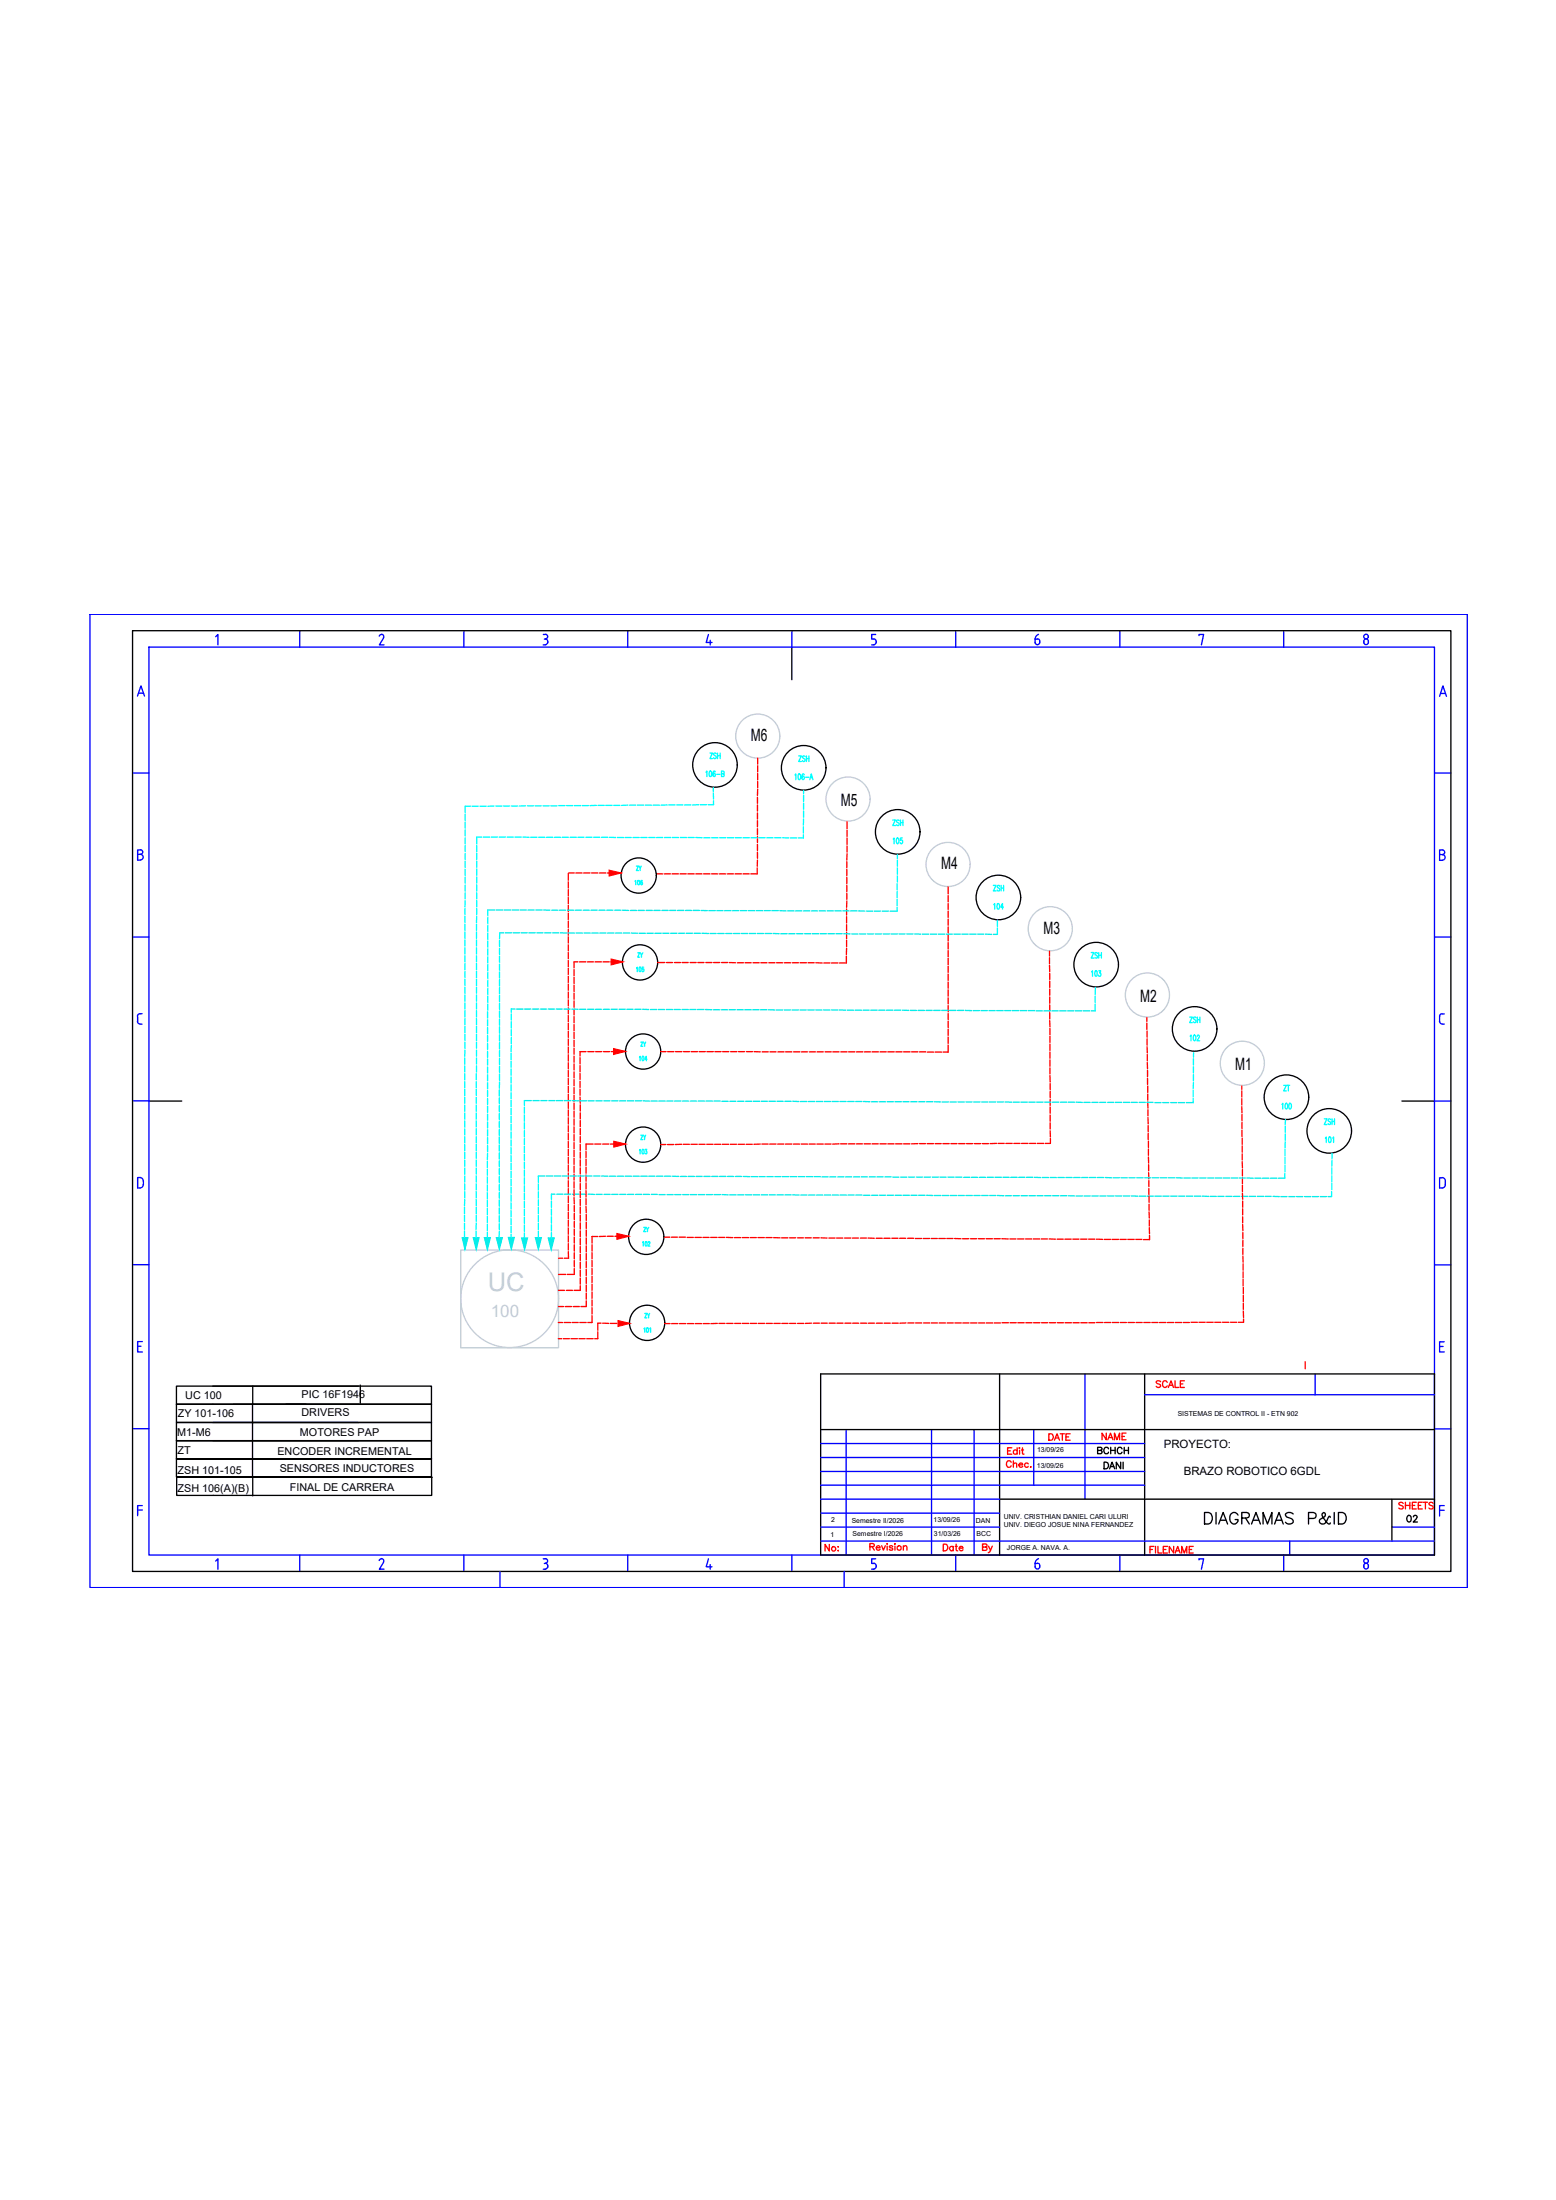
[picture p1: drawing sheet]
<svg xmlns="http://www.w3.org/2000/svg" width="297mm" height="420mm" viewBox="0 0 297 420" stroke-linecap="round" stroke-linejoin="round" font-family="sans-serif">
<!-- layer: 07 -->
<path d="M25.3 120.5h251.7v179.6h-251.7zM151.2 123.6v6.2M28.4 210.3h6.3M267.6 210.3h6.2M156.7 262.4h117.1v34.6h-117.1zM156.7 273h117.1M190.8 262.4v34.6M218.5 262.4v34.6M190.8 286.3h83M265.7 286.3v8" fill="none" stroke="#000" stroke-width=".25"/>
<!-- layer: 035 -->
<g fill="none" stroke="#00f" stroke-width=".25">
<path d="M17.2 117.3h262.9v185.9h-262.9zM26.2 132.9l.7-1.9 .7 1.9M26.4 132.4h1M28.4 123.6h245.4v173.4h-245.4zM41.2 121.6l.4-.4v2M57.2 120.5v3.1M72.8 121.1l.4 .3v.4M72.8 121.2l-.4 .3M73.2 121.8l-.8 1.4h.9M88.5 120.5v3.1M103.7 123.2h.4M103.7 121.2h.4"/>
<path d="M103.9 122.1h.2M104.1 121.1a.44 .44 0 0 1 .4 .5 .44 .44 0 0 1-.4 .4l.4 .2v.3M104.5 122.7v.2l-.4 .2M104.6 122.5v.2M119.8 120.5v3.1M135.2 121.2l-.4 1.5h1.1M135.6 122.3v.9M151.2 120.5v3.1M166.4 123.2h.4M166.8 122l.4 .2v.3M167.2 121.2h-.8v.9h.4M167.2 122.7l-.2 .4h-.2"/>
<path d="M167.3 122.5v.2M182.4 120.5v3.1M213.8 120.5v3.1M228.9 121.4v-.2h.9l-.5 2M245.1 120.5v3.1M260.3 122.5a.47 .47 0 0 1 .6-.5 .47 .47 0 0 1 .3 .7M260.3 122.7a.44 .44 0 0 0 .5 .4 .44 .44 0 0 0 .4-.4M260.4 122.5v.2M274.8 133l.6-2 .7 2M275 132.4h.9M25.3 147.6h3.1M273.8 147.6h3.2"/>
<path d="M25.3 179h3.1M26.3 163.2h.5M26.8 163.2a.53 .53 0 0 1 .5 .5 .53 .53 0 0 1-.5 .5M26.8 162.3a.44 .44 0 0 1 .4 .4 .44 .44 0 0 1-.4 .5M26.8 162.3h-.5v2h.5M273.8 179h3.2M274.8 163.2h.6M275.3 162.3a.44 .44 0 0 1 .5 .5 .44 .44 0 0 1-.5 .4 .53 .53 0 0 1 .6 .5 .53 .53 0 0 1-.6 .6M275.4 162.3h-.6v2h.6M26.2 195.1l.1 .2 .4 .3M26.3 194.1v1M26.7 195.6h.4"/>
<path d="M27.1 193.6l-.6 .1-.3 .4M274.8 195.1l.1 .2 .4 .3M275.3 193.6l-.4 .2-.1 1.3M275.3 195.6h.4M275.3 193.6h.4M25.3 210.2h3.1M273.8 210.3h3.2M27.3 225.5a.61 .61 0 0 0-.6-.6h-.4v2a.77 .77 0 0 0 1-.6M27.4 225.5v.8M275.3 224.9a.61 .61 0 0 1 .6 .6M275.3 224.9h-.5v2a.85 .85 0 0 0 1.1-.4v-1M25.3 241.5h3.1"/>
<path d="M26.3 257.1h.6M27.2 256.2h-.9v2h.9M273.8 241.6h3.2M274.8 257.1h.7M275.7 256.3h-.9v1.9h.9M25.3 272.9h3.1M156.7 275.7h61.8M156.7 278.4h61.8M161.5 273v24M177.8 273v24M186 273v24M197.3 273v10.6"/>
<path d="M207.1 262.4v23.9M218.5 266.4h55.3M251.1 262.4v4M273.9 272.9h3.1M26.3 288.4h.9M27.2 287.5h-.9v2M41.2 298.1l.4-.4v2M57.2 297v3.1M72.8 297.7l.4 .2v.4M72.8 297.7l-.4 .3M73.2 298.4l-.8 1.3h.9M88.5 297v3.1"/>
<path d="M103.7 299.7h.4M103.7 297.7h.4M103.9 298.6h.2M104.1 297.7a.44 .44 0 0 1 .4 .4 .44 .44 0 0 1-.4 .4l.2 .1 .2 .4M104.5 299.2l-.2 .4h-.2M104.6 299v.2M119.8 297v3.1M135.2 297.7l-.4 1.5h1.1M135.6 298.8v.9M151.2 297v3.1M156.7 291.6h34.1M156.7 294.3h117.1"/>
<path d="M156.7 281h61.8M156.7 283.6h61.8M156.7 289h34.1M156.7 286.3h34.1M166.4 299.7h.4M166.8 298.5l.4 .3v.2M167.2 297.7h-.8v.9h.4M167.2 299.2l-.2 .4h-.2M167.3 299v.2M182.4 297v3.1M197.6 299.2a.44 .44 0 0 0 .4 .4 .44 .44 0 0 0 .5-.4M198 298.6a.47 .47 0 0 1 .5 .6"/>
<path d="M198.1 298.6h-.5v.6M198.3 297.7a.99 .99 0 0 0-.7 .9M213.8 297v3.1M228.9 297.9v-.2h.9l-.5 2M245.1 297v3.1M246.2 294.3v2.7M260.3 299a.47 .47 0 0 1 .6-.4 .47 .47 0 0 1 .3 .6M260.3 299.2a.44 .44 0 0 0 .5 .4 .44 .44 0 0 0 .4-.4M260.4 299v.2M265.7 291.6h8.1M95.4 300.1v3.1M161.1 300.1v3.1"/>
<circle cx="260.8" cy="121.6" r=".44"/>
<circle cx="260.8" cy="298.1" r=".44"/>
</g>
<!-- layer: 025 -->
<g fill="none" stroke="#f00" stroke-width=".25">
<path d="M192.3 277.1h.6M193 279.3a.46 .46 0 0 0-.5-.3 .46 .46 0 0 0-.4 .5v.3a.46 .46 0 0 0 .4 .4 .46 .46 0 0 0 .5-.3M193.2 276.5h-.9v1.2h.9M193.4 279.6l.3-.2 .3 .1 .1 .7M193.4 279v1.2M194.2 277.1a.4 .4 0 0 0-.6-.1 .4 .4 0 0 0 0 .6 .4 .4 0 0 0 .6 0M194.2 276.5v1.2M194.5 279.8h.7a.4 .4 0 0 0-.4-.4 .4 .4 0 0 0-.4 .4 .4 .4 0 0 0 .4 .4l.4-.2M194.5 276.5h.2zM194.6 277v.7M195 276.9h.4M195.2 276.5v1v.2h.3"/>
<path d="M196.3 279.6a.38 .38 0 0 0-.6-.1 .38 .38 0 0 0 0 .6 .38 .38 0 0 0 .6-.1M221.6 263.9l-.3-.2-.6 .2 .1 .3 .7 .3 .1 .3a.51 .51 0 0 1-.9 0M222.8 264a.46 .46 0 0 0-.5-.3 .46 .46 0 0 0-.4 .5v.3a.46 .46 0 0 0 .4 .5 .46 .46 0 0 0 .5-.3M223 265l.5-1.3 .5 1.3M223.3 264.6h.5M224.3 263.7v1.3h.7M225.3 264.3h.5M226.1 263.7h-.8v1.3h.8M166.1 295.4l.8-.1v-.4l-.8-.1v1.3M166.5 295.4l.4 .7M167.3 295.6h.7v-.1a.4 .4 0 0 0-.6-.1 .4 .4 0 0 0 0 .6 .4 .4 0 0 0 .6-.1M168.3 295.2l.3 .9 .4-.9"/>
<path d="M169.4 294.8v.1zM169.4 295.3v.8M170.4 295.4a.36 .36 0 0 0-.6 0l.6 .4v.2l-.2 .1-.4-.1v-.1M170.8 294.8v.1zM170.8 295.3v.8M172.5 295.5l.2-.3 .3 .1 .1 .8M172.5 295.2v.9M180.1 294.9h.4a.68 .68 0 0 1 .4 .6 .68 .68 0 0 1-.4 .7h-.4zM182 295.5a.4 .4 0 0 0-.6-.1 .4 .4 0 0 0 0 .6 .4 .4 0 0 0 .6 0M182 295.3v.9M182.4 295.3h.3M182.5 294.9v1l.1 .2 .2 .1"/>
<path d="M183.1 295.7h.7a.4 .4 0 0 0-.6-.3 .4 .4 0 0 0 .1 .7 .34 .34 0 0 0 .5-.1M196.7 280.2h.1zM219.5 295.9h.5M220.3 295.3h-.8v1.3M220.6 295.3v1.3M221.1 295.3v1.3h.7M222.1 295.9h.5M222.9 295.3h-.8v1.3h.8M224.1 295.3v1.3l-.9-1.3v1.3M224.4 296.6l.4-1.3 .5 1.3M224.5 296.2h.6M225.6 296.6v-1.3l.5 1.3 .5-1.3v1.3"/>
<path d="M227 295.9h.5M227.8 295.3h-.8v1.3h.8"/>
<circle cx="171.6" cy="295.6" r=".43"/>
</g>
<!-- layer: 0 -->
<g fill="none" stroke="#000" stroke-width=".25">
<path d="M33.7 268.2v3.5h48.7v3.4h-41.8M33.7 275.1h48.7v3.5h-41.8M33.7 268.2h48.7v3.5h-41.8M40.6 264.7h41.8v3.5h-48.7M40.6 278.6h-6.9h48.7h-41.8h41.8v3.5h-48.7v-3.5h34.7M44.6 268.2h23.8M48.2 268.2v13.9M48.2 264.7v3.5M68.4 264.7h-34.7v3.5h48.7M68.4 271.7h-34.7v3.4h48.7M68.4 275.1h-34.7v3.5h6.9M68.8 264.5v3.5"/>
<path d="M210.8 279.2h.4a.68 .68 0 0 1 .4 .7 .68 .68 0 0 1-.4 .6h-.4zM213.9 279.2v1.3l-.8-1.3v1.3M214.4 279.2v1.3M33.7 282.1h48.7h-48.7h48.7h-41.7M48.2 282.2v3.5M68.5 282.1h-34.8v3.5h48.7v-3.5M211.8 280.5l.5-1.3 .5 1.3M212 280.1h.6"/>
</g>
<!-- layer: Capa2 -->
<g fill="none" stroke="#c2ced6" stroke-width=".25">
<path d="M88 238.7h18.6v18.7h-18.6z"/>
<circle cx="144.7" cy="140.6" r="4.2"/>
<circle cx="161.9" cy="152.6" r="4.2"/>
<circle cx="181" cy="165.1" r="4.2"/>
<circle cx="200.5" cy="177.4" r="4.2"/>
<circle cx="219" cy="190" r="4.2"/>
<circle cx="237.2" cy="203.1" r="4.2"/>
<circle cx="97.3" cy="248" r="9.3"/>
</g>
<!-- layer: Capa3 -->
<g fill="none" stroke="#f00" stroke-width=".25">
<path d="M144.6 152.2v1.2M144.6 153.7v1.2M144.6 155.3v1.1M144.6 156.7v1.2M144.6 158.3v1.1M144.6 159.7v1.2M144.6 150.7v1.2M144.6 144.8v1.1M144.6 146.2v1.2M144.6 147.7v1.2M144.6 149.2v1.2M161.7 156.9v1.4"/>
<path d="M161.7 158.6v1.1M108.5 166.8v1.3M108.5 168.4v1.2M108.5 169.9v1.2M108.5 171.4v1.2M108.5 172.9v1.2M108.5 174.4v1.2M108.5 175.9v1.2M108.5 177.4v1.2M108.5 178.9v1.2M108.6 166.7h1M109.9 166.7h1.2"/>
<path d="M111.4 166.7h1.2M112.9 166.7h1.2M114.4 166.7h1.2M115.9 166.7h1.2M117.4 166.7h1.1M125.3 166.9h1.2M126.8 166.9h1.2M128.3 166.9h1.2M129.8 166.9h1.2M131.3 166.9h1.2M132.8 166.9h1.2M134.3 166.9h1.2"/>
<path d="M135.8 166.9h1.2M137.3 166.9h1.2M138.8 166.9h1.2M140.3 166.9h1.2M141.8 166.9h1.2M144.6 165.7v1.2h-1.3M144.6 164.3v1.2M144.6 161.3v1.1M144.6 162.7v1.2M161.6 173.6v1.2M161.6 175.1v1.2M161.6 176.6v1.2"/>
<path d="M161.6 178.1v1.2M161.6 179.6v1.2M161.7 172.1l-.1 1.2M161.7 164.6v1.1M161.7 166v1.3M161.7 167.6v1.2M161.7 169.1v1.2M161.7 170.6v1.2M161.7 163v1.3M161.7 160v1.3M161.7 161.6v1.1M181 169.4v1.3"/>
<path d="M181 171v1.2M181 172.5v1.2M181 174v1.2M181 175.5v1.2M181 177v1.2M181 178.5v1.2M108.5 180.4v1.2M108.5 181.9v1.2M108.5 183.4v1.2M108.5 184.9v1.2M108.5 186.5v1.1M108.5 187.9v1.2"/>
<path d="M108.5 189.5v1.1M108.5 190.9v1.2M108.5 192.5v1.1M108.5 193.9v1.2M108.5 195.4v1.3M108.5 196.9v1.2M108.5 198.4v1.3M108.5 200v1.1M109.6 185.1v1.3M109.6 186.7v1.1M109.6 188.1v1.3M109.6 189.7v1.2"/>
<path d="M109.6 191.1v1.3M109.6 192.7v1.2M109.6 194.2v1.1M109.6 195.7v1.2M109.6 197.2v1.1M109.6 198.7v1.2M110.3 183.7h-.7v1.1M110.6 183.7h1.2M112.1 183.7h1.2M113.6 183.7h1.2M115.1 183.7h1.2M116.6 183.7h1.2"/>
<path d="M118.1 183.7h.8M125.6 183.8h1.3M127.2 183.8h1.2M128.7 183.8h1.2M130.2 183.8h1.2M131.7 183.8h1.2M133.2 183.8h1.2M134.7 183.8h1.2M136.2 183.8h1.2M137.7 183.8h1.2M139.2 183.8l1.2 .1M140.7 183.9h1.2"/>
<path d="M142.2 183.9h1.2M143.7 183.9h1.2M145.2 183.9h1.2M146.8 183.9h1.1M148.2 183.9h1.2M149.7 183.9h1.2M151.2 183.9h1.2M152.7 183.9h1.3M154.2 183.9h1.2M155.7 183.9h1.3M157.3 183.9h1.1M158.7 183.9h1.3"/>
<path d="M161.6 182.6v1.3h-1.3M161.6 181.1v1.2M181 180v1.2M181 181.5v1.2M181 183v1.2M181 184.5v1.2M181 186v1.3M181 187.6v1.1M181 189v1.3M181 190.6v1.1M181 192v1.3M181 193.6v1.1"/>
<path d="M181 195v1.3M181 196.6v1.2M181 198v1.3M181 199.6v1.3h-1M200.3 184.4l.1 1.2M200.3 181.7v.9M200.3 182.9v1.2M200.4 194.9v1.2M200.4 185.9v1.2M200.4 187.4v1.2M200.4 188.9v1.2M200.4 190.4v1.2"/>
<path d="M200.4 191.9v1.2M200.4 193.4v1.2M200.4 196.4v1.2M200.4 197.9v1.2M200.4 199.4v1.2M218.9 194.3v.8M218.9 195.4v1.2M219 199.9v1.2M219 196.9v1.2M219 198.4v1.2M108.5 201.4v1.3M108.5 203v1.1"/>
<path d="M108.5 204.4v1.3M108.5 206v1.2M108.5 207.4v1.3M108.5 209v1.2M108.5 210.5v1.2M108.5 212v1.2M108.5 213.5v1.2M108.5 215v1.2M108.5 216.5v1.2M108.5 218v1.2M108.5 219.5v1.2M109.6 200.2v1.2"/>
<path d="M109.6 201.7v1.2M109.6 203.2v1.2M109.6 204.7v1.2M109.6 206.2v1.2M109.6 207.7v1.2M109.6 209.2v1.2M109.6 210.7v1.2M109.6 212.2v1.2M109.6 213.7v1.2M109.6 215.2v1.2M109.6 216.7v1.2M109.6 218.2v1.2"/>
<path d="M109.6 219.7v1.2M110.7 209.5l.1 1.2M110.7 202v1.2M110.7 203.5v1.2M110.7 205v1.2M110.7 206.5v1.2M110.7 208v1.2M110.8 211v1.2M110.8 212.5v1.2M110.8 214v1.2M110.8 215.5v1.2M110.8 217v1.2"/>
<path d="M110.8 218.5v1.2M111.9 200.8h-1.2v.9M111.9 219.9v1.2M112.2 200.8h1.2M113.2 218.5h-1.3v1.1M113.5 218.5h1.2M113.7 200.8h1.2M115 218.5h1.2M115.2 200.8h1.2M116.5 218.5h1.2M117.9 200.8h-1.2M118.1 218.5h1.3"/>
<path d="M118.2 200.8h1.2M126.1 200.8h1.1M126.1 218.6h1M127.4 218.6h1.2M127.5 200.8h1.1M128.9 200.8h1.3M130.1 218.5l-1.2 .1M130.4 218.5h1.2M130.5 200.8h1.1M131.9 218.5h1.2M131.9 200.8h1.3M133.4 218.5h1.2"/>
<path d="M133.5 200.8h1.1M134.9 218.5h1.2M134.9 200.8h1.3M136.4 218.5h1.2M136.5 200.8h1.2M137.9 218.5h1.2M138 200.8h1.1M139.4 218.5h1.2M139.5 200.8h1.2M140.9 218.5h1.2M141 200.8h1.1M142.4 218.5h1.2"/>
<path d="M142.5 200.8h1.2M144 200.8l1.1 .1M145.1 218.5h-1.2M145.4 218.5h1.2M145.5 200.9h1.2M146.9 218.5h1.3M147 200.9h1.2M148.4 218.5h1.2M148.5 200.9h1.2M149.9 218.5h1.3M150 200.9h1.2M151.5 218.5h1.1"/>
<path d="M151.5 200.9h1.2M152.9 218.5h1.3M153 200.9h1.2M154.5 218.5h1.1M154.5 200.9h1.2M155.9 218.5h1.3M156 200.9h1.2M157.5 218.5h1.2M157.5 200.9h1.2M159 200.9h1.2M160.2 218.5h-1.3M160.5 218.5h1.2"/>
<path d="M160.5 200.9h1.2M162 218.5h1.2M162 200.9h1.2M163.5 200.9h1.2M163.5 218.5h1.2M165 218.5h1.2M165 200.9h1.2M166.5 200.9h1.2M166.5 218.5h1.2M168 218.5h1.2M168 200.9h1.2M169.5 200.9h1.2"/>
<path d="M169.5 218.5h1.2M171 218.5h1.2M171 200.9h1.2M172.5 200.9h1.2M172.5 218.5h1.2M174 200.9h1.2M175.2 218.4l-1.2 .1M175.5 200.9h1.2M175.5 218.4h1.2M177 218.4h1.2M177 200.9h1.2M178.5 200.9h1.2"/>
<path d="M178.5 218.4h1.2M180 218.4h1.2M181.5 218.4h1.2M183 218.4h1.2M184.5 218.4h1.2M186 218.4h1.2M187.5 218.4h1.2M190.2 218.4h-1.2M190.5 218.4h1.2M192 218.4h1.2M193.5 218.4h1.2M195 218.4h1.2"/>
<path d="M196.5 218.4h1.2M198 218.4h1.2M200.4 205.4l.1 1.2M200.4 200.9v1.2M200.4 202.4v1.2M200.4 203.9v1.2M200.5 216v1.1M200.5 206.9v1.2M200.5 208.4v1.2M200.5 209.9v1.2M200.5 211.4v1.2M200.5 213v1.1"/>
<path d="M200.5 214.4v1.2M200.5 217.4v1h-1M219 202.9l.1 1.2M219 201.4v1.2M219.1 204.4v1.2M219.1 205.9v1.2M219.1 210.4v1.2M219.1 207.4v1.2M219.1 208.9v1.2M219.1 213.4l.1 1.2M219.1 211.9v1.2M219.2 214.9v1.2"/>
<path d="M219.2 216.4v1.2M219.2 217.9v1.2M219.2 219.4v1.3M237.1 211.3v1.2M237.1 207.4v.6M237.1 208.3v1.2M237.1 209.8v1.2M237.1 212.8v1.3M237.1 214.3v1.2M237.1 215.8v1.3M237.1 217.4v1.1M237.1 218.8v1.3"/>
<path d="M108.5 239v1.3h-.8M108.5 221v1.2M108.5 222.5v1.2M108.5 224v1.2M108.5 225.5v1.2M108.5 227v1.2M108.5 228.5v1.2M108.5 230v1.2M108.5 231.5v1.2M108.5 233v1.2M108.5 234.5v1.2M108.5 236v1.2"/>
<path d="M108.5 237.5v1.2M109.6 228.7v1.2M109.6 221.2v1.2M109.6 222.7v1.2M109.6 224.2v1.2M109.6 225.7v1.2M109.6 227.2v1.2M109.6 230.2v1.2M109.6 231.7v1.2M109.6 233.2v1.2M109.6 234.7v1.2M109.6 236.2v1.2"/>
<path d="M109.6 237.7v1.2M109.6 239.2v1.2M110.8 220v1.2M110.8 221.5v1.2M110.8 223v1.2M110.8 224.5v1.2M110.8 226v1.2M110.8 227.5v1.2M110.8 229v1.2M110.8 230.5v1.2M110.8 232v1.2M110.8 233.5v1.3"/>
<path d="M110.8 235v1.2M110.8 236.5v1.3M110.8 238.1v1.1M110.8 239.5v1.3M111.9 230.4v1.2M111.9 221.4v1.2M111.9 222.9v1.2M111.9 224.4v1.2M111.9 225.9v1.2M111.9 227.4v1.2M111.9 228.9v1.2M111.9 231.9v1.2"/>
<path d="M111.9 233.4v1.2M111.9 234.9v1.2M111.9 236.4v1.2M111.9 237.9v1.2M111.9 239.4v1.2M113 237.7v1.2M113 239.2v1.2M114.1 236.1h-1.1v1.3M115.6 236.1h-1.2M115.9 236.1h1.2M117.4 236.1h1.2M118.9 236.1h1.1"/>
<path d="M126.7 236.3h1.2M128.2 236.3h1.2M129.7 236.3h1.2M131.2 236.3h1.2M132.7 236.3h1.2M134.2 236.3h1.2M135.7 236.3h1.2M137.2 236.3h1.2M138.7 236.3l1.2 .1M140.2 236.4h1.2M141.7 236.4h1.2M143.2 236.4h1.2"/>
<path d="M144.7 236.4h1.2M146.2 236.4h1.2M147.7 236.4h1.2M149.2 236.4h1.2M150.7 236.4h1.2M152.2 236.4h1.2M153.7 236.4h1.2M155.2 236.4h1.2M156.7 236.4h1.2M158.2 236.4h1.2M159.7 236.4h1.2M161.2 236.4h1.2"/>
<path d="M162.7 236.4h1.2M164.2 236.4h1.2M165.7 236.4l1.2 .1M167.2 236.5h1.2M168.7 236.5h1.2M170.3 236.5h1.1M171.7 236.5h1.2M173.3 236.5h1.1M174.7 236.5h1.2M176.2 236.5h1.2M177.7 236.5h1.2M179.2 236.5h1.3"/>
<path d="M180.7 236.5h1.2M182.2 236.5l1.3 .1M183.8 236.6h1.1M185.2 236.6h1.3M186.8 236.6h1.1M188.2 236.6h1.3M189.8 236.6h1.2M191.2 236.6h1.3M192.8 236.6h1.2M194.3 236.6h1.2M195.8 236.6h1.2M197.3 236.6h1.2"/>
<path d="M198.8 236.6h1.2M200.3 236.6l1.2 .1M201.8 236.7h1.2M203.3 236.7h1.2M204.8 236.7h1.2M206.3 236.7h1.2M207.8 236.7h1.2M209.3 236.7h1.2M210.8 236.7h1.2M212.3 236.7h1.2M213.8 236.7h1.2M215.3 236.7h1.2"/>
<path d="M216.8 236.7h1.2M219.2 221l.1 1.1M219.3 222.4v1.2M219.3 224v1.1M219.3 225.4v1.2M219.3 227v1.1M219.4 231.5v1.1M219.4 228.4v1.2M219.4 230v1.2M219.4 234.5v1.1M219.4 233v1.2M219.4 235.9v.8h-1.1"/>
<path d="M237.1 221.8l.1 1.3M237.1 220.4v1.1M237.2 227.9v1.1M237.2 223.4v1.2M237.2 224.8v1.3M237.2 226.4v1.2M237.2 233.9l.1 1.1M237.2 229.4v1.2M237.2 230.9v1.1M237.2 232.4v1.2M237.3 235.4v1.2M237.3 236.9v1.2"/>
<path d="M237.3 238.4v1.2M237.3 239.9v1.2M106.6 252.6h.8M106.6 255.7h.6M106.6 249.5h1M106.6 246.4h1.2M106.6 243.4h1.4M106.6 240.3h.8M107.5 255.7h1.2M107.7 252.6h1.2M107.9 249.5h1.2M108.1 246.4h1.2"/>
<path d="M109 255.7h1.2M109.2 252.6h1.2M109.4 249.5h1.2M109.6 242.2v1.2h-1.3M109.6 240.7v1.2M110.5 255.7h1.2M110.7 252.6h1.2M110.8 245.5v.9h-1.2M110.8 241.1v1.1M110.8 242.5v1.3M110.8 244.1v1.2M111.9 248.4v1.1h-1"/>
<path d="M111.9 240.9v1.2M111.9 242.4v1.2M111.9 243.9v1.2M111.9 245.4v1.2M111.9 246.9v1.2M112 255.7h1.2M113 251.3v1.3h-.8M113 240.7v1.2M113 242.2v1.2M113 243.7v1.3M113 245.3v1.1M113 246.7v1.3"/>
<path d="M113 248.3v1.1M113 249.7v1.3M114.1 254.4v1.3h-.6M114.8 252.7h-.7v1.4M115 252.7h1.2M116.5 252.7h1.3M118.1 252.7h1.1M119.5 252.7h.7M126.9 252.8h1M128.2 252.8h1.2M129.7 252.8h1.2M131.2 252.8h1.2"/>
<path d="M132.7 252.8h1.2M134.2 252.8h1.2M136.9 252.7l-1.2 .1M137.2 252.7h1.2M138.7 252.7h1.2M140.2 252.7h1.2M141.7 252.7h1.2M143.2 252.7h1.2M144.7 252.7h1.3M146.2 252.7h1.2M147.7 252.7h1.3M149.3 252.7h1.1"/>
<path d="M150.7 252.7h1.2M152.3 252.7h1.1M154.9 252.7h-1.2M155.3 252.7h1.1M156.7 252.7h1.2M158.3 252.7h1.2M159.8 252.7h1.1M161.3 252.7h1.2M162.8 252.7h1.1M164.3 252.7h1.2M165.8 252.7h1.1M167.3 252.7h1.2"/>
<path d="M168.8 252.7h1.2M170.3 252.7h1.2M173 252.7h-1.2M173.3 252.7h1.2M174.8 252.7h1.2M176.3 252.7h1.2M177.8 252.7h1.2M179.3 252.7h1.2M180.8 252.7h1.2M182.3 252.7h1.2M183.8 252.7h1.2M185.3 252.7h1.2"/>
<path d="M186.8 252.7h1.2M188.3 252.7h1.2M189.8 252.7h1.2M191.3 252.6h1.2M192.8 252.6h1.2M194.3 252.6h1.2M195.8 252.6h1.2M197.3 252.6h1.2M198.8 252.6h1.2M200.3 252.6h1.2M201.8 252.6h1.2M203.3 252.6h1.2"/>
<path d="M204.8 252.6h1.2M206.3 252.6h1.2M207.8 252.6h1.2M209.3 252.6h1.3M210.8 252.6h1.2M212.3 252.6h1.3M213.9 252.6h1.1M215.3 252.6h1.3M216.9 252.6h1.1M218.3 252.6h1.3M219.9 252.6h1.2M221.3 252.6h1.3"/>
<path d="M222.9 252.6h1.2M224.4 252.6h1.2M225.9 252.6h1.2M227.4 252.5h1.2M228.9 252.5h1.2M230.4 252.5h1.2M231.9 252.5h1.2M233.4 252.5h1.2M234.9 252.5h1.2M237.3 241.4v1.2M237.3 242.9v1.2M237.3 244.4v1.2"/>
<path d="M237.3 250.4l.1 1.2M237.3 245.9v1.2M237.3 247.4v1.2M237.3 248.9v1.2M237.4 251.9v.6h-1M249.2 260.1v1.3"/>
</g>
<!-- layer: Capa1 -->
<g fill="none" stroke="#07edea" stroke-width=".25">
<path d="M93.1 173.8h1.4M94.8 173.8h1.2M95.4 178.2h.8M96.3 173.8h1.2M96.5 178.2h1.1M97.8 173.8h1.2M97.9 178.2h1.3M99.3 173.8h1.2M99.5 178.2h1.2M100.8 173.8h1.2M101 178.2h1.2M102.3 173.8h1.2"/>
<path d="M102.5 178.2h1.2M103.8 173.8h1.2M104 178.2h1.2M105.3 173.8h1.2M105.5 178.2h1.2M106.8 173.8h1.2M107 178.2h1.2M108.3 173.8h1.2M108.5 178.2h1.2M109.8 173.8h1.2M110 178.2h1.2M111.3 173.8h1.2"/>
<path d="M111.5 178.2h1.2M112.8 173.8h1.2M113 178.2h1.2M114.3 173.8h1.2M114.5 178.2h1.2M115.8 173.8h1.2M116 178.2h1.2M117.3 173.8h1.2M117.5 178.2h1.2M118.8 173.8l1.2 .1M119 178.2h1.2M120.3 173.9h1.2"/>
<path d="M120.5 178.2h1.2M121.8 173.9h1.2M122 178.2h1.2M123.3 173.9h1.2M123.5 178.2h1.2M124.8 173.9h1.2M125 178.2h1.2M126.4 173.9h1.1M126.5 178.2h1.2M127.8 173.9h1.2M128 178.2h1.2M129.3 173.9h1.2"/>
<path d="M129.5 178.2h1.2M130.8 173.9h1.2M131 178.2h1.2M132.3 173.9h1.2M132.5 178.2h1.2M133.8 173.9h1.2M134 178.2l1.2 .1M135.3 173.9h1.3M135.5 178.3h1.2M136.8 173.9h1.2M137 178.3h1.2M138.3 173.9h1.3"/>
<path d="M138.5 178.3h1.2M139.9 173.9h1.1M140 178.3h1.3M141.3 173.9h1.3M141.5 178.3h1.2M142.9 173.9h1.1M143 178.3h1.3M144.3 173.9h1.3M144.6 178.3h1.1M145.9 173.9h1.2M146 178.3h1.3M147.3 173.9h1.3"/>
<path d="M147.6 178.3h1.1M148.9 173.9l1.2 .1M149 178.3h1.3M150.4 174h1.2M150.6 178.3h1.2M151.9 174h1.2M152 178.3h1.3M153.4 174h1.2M153.6 178.3h1.2M154.9 174h1.2M155.1 178.3h1.2M156.4 174h1.2"/>
<path d="M156.6 178.3h1.2M157.9 174h1.2M158.1 178.3h1.2M159.4 174h1.2M159.6 178.3h1.2M160.9 174h1.2M161.1 178.3l1.2 .1M162.4 174h1.2M162.6 178.4h1.2M163.9 174h1.2M164.1 178.4h1.2M165.4 174h1.2"/>
<path d="M165.6 178.4h1.2M166.9 174h1.2M167.1 178.4h1.2M168.4 174h1.2M168.6 178.4h1.2M169.9 174h1.4M170.1 178.4h1.2M171.6 178.4h1.2M173.1 178.4h1.2M174.6 178.4h1.2M176.1 178.4h1.2M177.6 178.4h1.2"/>
<path d="M179.1 178.4h1.2M180.6 178.4h1.2M182.1 178.4h1.2M183.6 178.4h1.2M185.1 178.4h1.2M186.6 178.4h1.2M188.1 178.4h1.2M189.6 178.4h.8M97.6 192.7h.7M98.6 192.7h1.3M100.1 192.7h1.2M101.6 192.7h1.3"/>
<path d="M103.2 192.7h1.1M104.6 192.7h1.3M106.2 192.7h1.1M107.6 192.7h1.2M109.2 192.7l1.1 .1M110.6 192.8h1.2M112.2 192.8h1.2M113.7 192.8h1.1M115.2 192.8h1.2M116.7 192.8h1.1M118.2 192.8h1.2M119.7 192.8h1.1"/>
<path d="M121.2 192.8h1.2M122.7 192.8h1.2M124.2 192.8h1.2M125.7 192.8h1.2M127.2 192.8h1.2M128.7 192.8h1.2M130.2 192.8h1.2M131.7 192.8h1.2M133.2 192.8h1.2M134.7 192.8h1.2M136.2 192.8h1.2M137.7 192.8h1.2"/>
<path d="M139.2 192.8h1.2M140.7 192.8h1.2M142.2 192.8h1.2M143.7 192.8h1.2M145.2 192.8h1.2M146.7 192.8l1.2 .1M148.2 192.9h1.2M149.7 192.9h1.2M151.2 192.9h1.2M152.7 192.9h1.2M154.2 192.9h1.2M155.7 192.9h1.2"/>
<path d="M157.2 192.9h1.2M158.7 192.9h1.2M160.2 192.9h1.2M161.7 192.9h1.2M163.2 192.9h1.3M164.7 192.9h1.2M166.2 192.9h1.3M167.8 192.9h1.1M169.2 192.9h1.3M170.8 192.9h1.1M172.2 192.9l1.3 .1M173.8 193h1.1"/>
<path d="M175.2 193h1.3M176.8 193h1.2M178.3 193h1.2M179.8 193h1.2M181.3 193h1.2M182.8 193h1.2M184.3 193h1.2M185.8 193h1.2M187.3 193h1.2M188.8 193h1.2M190.3 193h1.2M191.8 193h1.2"/>
<path d="M193.3 193h1.2M194.8 193h1.2M196.3 193h1.2M197.8 193.1h1.2M199.3 193.1h1.2M200.8 193.1h1.2M202.3 193.1h1.2M203.8 193.1h1.2M205.3 193.1h1.2M206.8 193.1h1.2M208.3 193.1h.8M100.1 210.2h1.3"/>
<path d="M101.8 210.2h1.1M103.2 210.2h1.2M104.8 210.2h1.1M106.2 210.2h1.2M107.7 210.2h1.3M109.2 210.2h1.2M110.7 210.2h1.3M112.3 210.2h1.1M113.7 210.2h1.3M115.3 210.2h1.1M116.7 210.2h1.3M118.3 210.2h1.2"/>
<path d="M119.7 210.2h1.3M121.3 210.2h1.2M122.8 210.2l1.2 .1M124.3 210.3h1.2M125.8 210.3h1.2M127.3 210.3h1.2M128.8 210.3h1.2M130.3 210.3h1.2M131.8 210.3h1.2M133.3 210.3h1.2M134.8 210.3h1.2M136.3 210.3h1.2"/>
<path d="M137.8 210.3h1.2M139.3 210.3h1.2M140.8 210.3h1.2M142.3 210.3h1.2M143.8 210.3h1.2M145.3 210.3h1.2M146.8 210.3h1.2M148.3 210.3h1.2M149.8 210.3h1.2M151.3 210.3l1.2 .1M152.8 210.4h1.2M154.3 210.4h1.2"/>
<path d="M155.8 210.4h1.2M157.3 210.4h1.2M158.8 210.4h1.2M160.3 210.4h1.2M161.8 210.4h1.3M163.4 210.4h1.1M164.8 210.4h1.3M166.4 210.4h1.1M167.8 210.4h1.3M169.4 210.4h1.1M170.8 210.4h1.3M172.4 210.4h1.2"/>
<path d="M173.8 210.4h1.3M175.4 210.4h1.2M176.9 210.4h1.2M178.4 210.4l1.2 .1M179.9 210.5h1.2M181.4 210.5h1.2M182.9 210.5h1.2M184.4 210.5h1.2M185.9 210.5h1.2M187.4 210.5h1.2M188.9 210.5h1.2M190.4 210.5h1.2"/>
<path d="M191.9 210.5h1.2M193.4 210.5h1.2M194.9 210.5h1.2M196.4 210.5h1.2M197.9 210.5h1.2M199.4 210.5h1.2M200.9 210.5h1.2M202.4 210.5h1.2M203.9 210.5h1.2M205.4 210.5h1.2M206.9 210.5h1.2M208.4 210.5h1.2"/>
<path d="M209.9 210.5h1.2M211.4 210.5h1.2M212.9 210.5h1.2M214.4 210.5h1.2M215.9 210.5h1.2M217.5 210.5h1.1M218.9 210.5h1.2M220.5 210.6h1.1M221.9 210.6h1.2M223.5 210.6h1.1M224.9 210.6h1.2M226.5 210.6h1.3"/>
<path d="M102.8 224.6h1.2M104.3 224.6h1.2M105.3 228.1h.6M105.8 224.6h1.2M106.3 228.1h1.2M107.3 224.6h1.2M107.8 228.1h1.2M108.8 224.6h1.2M109.3 228.1h1.2M110.3 224.6h1.2M110.8 228.1h1.2M111.8 224.6h1.2"/>
<path d="M112.3 228.1h1.2M113.3 224.6h1.2M113.8 228.1h1.2M114.8 224.6h1.2M115.3 228.1h1.2M116.3 224.6h1.2M116.8 228.1h1.2M117.8 224.6h1.2M118.3 228.1h1.2M119.3 224.6h1.3M119.8 228.1h1.2M120.8 224.6h1.2"/>
<path d="M121.3 228.1h1.2M122.3 224.6h1.3M122.8 228.1h1.2M123.9 224.6h1.1M124.3 228.1h1.2M125.3 224.6h1.3M125.8 228.1h1.2M126.9 224.6h1.1M127.3 228.1h1.2M128.3 224.6l1.3 .1M128.8 228.1h1.2M129.9 224.7h1.1"/>
<path d="M130.3 228.1h1.2M131.3 224.7h1.3M131.8 228.1h1.2M132.9 224.7h1.2M133.3 228.1h1.2M134.4 224.7h1.2M134.8 228.1h1.2M135.9 224.7h1.2M136.3 228.1h1.2M137.4 224.7h1.2M137.8 228.1l1.2 .1M138.9 224.7h1.2"/>
<path d="M139.3 228.2h1.2M140.4 224.7h1.2M140.8 228.2h1.2M141.9 224.7h1.2M142.3 228.2h1.2M143.4 224.7h1.2M143.8 228.2h1.2M144.9 224.7h1.2M145.3 228.2h1.2M146.4 224.7h1.2M146.8 228.2h1.2M147.9 224.7h1.2"/>
<path d="M148.3 228.2h1.2M149.4 224.7h1.2M149.8 228.2h1.2M150.9 224.7h1.2M151.3 228.2h1.3M152.4 224.7h1.2M152.9 228.2h1.1M153.9 224.7h1.2M154.3 228.2h1.3M155.4 224.7h1.2M155.9 228.2h1.1M156.9 224.8h1.2"/>
<path d="M157.3 228.2h1.3M158.4 224.8h1.2M158.9 228.2h1.1M159.9 224.8h1.2M160.3 228.2h1.3M161.4 224.8h1.2M161.9 228.2h1.2M162.9 224.8h1.2M163.4 228.2h1.2M164.4 224.8h1.2M164.9 228.3h1.2M165.9 224.8h1.2"/>
<path d="M166.4 228.3h1.2M167.4 224.8h1.2M167.9 228.3h1.2M168.9 224.8h1.2M169.4 228.3h1.2M170.4 224.8h1.2M170.9 228.3h1.2M171.9 224.8h1.2M172.4 228.3h1.2M173.4 224.8h1.2M173.9 228.3h1.2M174.9 224.8h1.2"/>
<path d="M175.4 228.3h1.2M176.4 224.8h1.2M176.9 228.3h1.2M178 224.8h1.1M178.4 228.3h1.2M179.4 224.8h1.2M179.9 228.3h1.2M181 224.8h1.1M181.4 228.3h1.2M182.4 224.8h1.2M182.9 228.3h1.2M184 224.8h1.2"/>
<path d="M184.4 228.3h1.2M185.4 224.8h1.2M185.9 228.3h1.2M186.9 224.8h1.3M187.4 228.3h1.2M188.5 224.8h1.1M188.9 228.3h1.2M189.9 224.8h1.3M190.4 228.3l1.2 .1M191.5 224.8h1.1M191.9 228.4h1.2M192.9 224.8h1.3"/>
<path d="M193.4 228.4h1.2M194.5 224.8h1.2M194.9 228.4h1.2M195.9 224.8h1.3M196.4 228.4h1.2M197.5 224.8l1.2 .1M197.9 228.4h1.2M199 224.9h1.2M199.4 228.4h1.2M200.5 224.9h1.2M200.9 228.4h1.2M202 224.9h1.2"/>
<path d="M202.4 228.4h1.3M203.5 224.9h1.2M203.9 228.4h1.2M205 224.9h1.2M205.4 228.4h1.3M206.5 224.9h1.2M207 228.4h1.1M208 224.9h1.2M208.4 228.4h1.3M209.5 224.9h1.2M210 228.4h1.1M211 224.9h1.2"/>
<path d="M211.4 228.4h1.3M212.5 224.9h1.2M213 228.4h1.2M214 224.9h1.2M214.4 228.4h1.3M215.5 224.9h1.2M216 228.4h1.2M217 224.9h1.2M217.5 228.4h1.2M218.5 224.9h1.2M219 228.4h1.2M220 224.9h1.2"/>
<path d="M220.5 228.4h1.2M221.5 224.9h1.2M222 228.4h1.2M223 224.9h1.2M223.5 228.4h1.2M224.5 224.9l1.2 .1M225 228.4h1.2M226 225h1.2M226.5 228.4h1.2M227.5 225h1.2M228 228.4h1.2M229 225h1.2"/>
<path d="M229.5 228.4l1.2 .1M230.5 225h1.2M231 228.5h1.2M232 225h1.2M232.5 228.5h1.2M233.5 225h1.2M234 228.5h1.2M235 225h1.2M235.5 228.5h1.2M236.5 225h1.2M237 228.5h1.2M238 225h1.3"/>
<path d="M238.5 228.5h1.2M239.6 225h1.1M240 228.5h1.2M241 225h1.3M241.5 228.5h1.2M242.6 225h1.1M243 228.5h1.2M244 225h1.3M244.5 228.5h1.2M246 228.5h1.2M247.5 228.5h1.2M249 228.5h1.2"/>
<path d="M250.5 228.5h1.2M252 228.5h1.2M253.5 228.5h.7"/>
</g>
<!-- layer: SYMS -->
<g fill="none" stroke="#000" stroke-width=".25">
<circle cx="136.5" cy="146.1" r="4.3"/>
<circle cx="153.4" cy="146.6" r="4.3"/>
<circle cx="171.4" cy="158.9" r="4.3"/>
<circle cx="121.9" cy="167.2" r="3.4"/>
<circle cx="190.6" cy="171.4" r="4.3"/>
<circle cx="122.2" cy="183.8" r="3.4"/>
<circle cx="209.3" cy="184.2" r="4.3"/>
<circle cx="228.1" cy="196.5" r="4.3"/>
<circle cx="122.8" cy="218.6" r="3.4"/>
<circle cx="122.8" cy="200.8" r="3.4"/>
<circle cx="245.6" cy="209.5" r="4.3"/>
<circle cx="253.8" cy="216" r="4.3"/>
<circle cx="123.4" cy="236.2" r="3.4"/>
<circle cx="123.5" cy="252.6" r="3.4"/>
</g>
<!-- layer: TAGS -->
<g fill="none" stroke="#0ff" stroke-width=".25">
<path d="M134.8 147.5l.1-.3v1.1M135.5 147.3l.1-.1a.67 .67 0 0 1 0 1.1l-.2-.4zM135.5 143.8h.5l-.5 1.1h.5M136.5 147.4l-.1-.2a.64 .64 0 0 0-.1 1.1 .3 .3 0 0 0 .3-.3 .3 .3 0 0 0-.4-.3l-.1 .3M136.7 143.9l-.3-.1-.2 .1 .1 .3a.47 .47 0 0 1 .3 .6l-.2 .1-.2-.2M136.8 147.9h.6M137 143.8v1.1M137 144.3h.5M137.5 143.8v1.1M137.7 147.8l.5-.1v-.3l-.5-.2v1.1l.5-.1v-.2l-.2-.2M151.8 148l.1-.2v1.1M152.4 147.9l.2-.1a.65 .65 0 0 1 0 1.1l-.3-.5z"/>
<path d="M152.5 144.4h.5l-.5 1h.5M153.5 148l-.1-.2a.68 .68 0 0 0-.1 1.1 .33 .33 0 0 0 .2-.4 .33 .33 0 0 0-.3-.2l-.1 .2M153.7 144.5l-.2-.1-.3 .1v.2l.5 .3-.1 .4h-.2l-.2-.1M153.8 148.4h.6M154 144.4v1M154 144.9h.4M154.4 144.4v1M154.6 148.9l.3-1.1 .3 1.1M154.7 148.5h.4M170.4 156.6h.5l-.5 1.1h.5M171.6 156.7l-.1-.1-.4 .1 .1 .2 .4 .3v.4l-.3 .1-.2-.2M171.9 156.6v1.1"/>
<path d="M171.9 157.1h.5M172.4 156.6v1.1M121.2 168.3l.2-.1v.8M121.8 168.2a.42 .42 0 0 1 .4 .3 .42 .42 0 0 1-.3 .5l-.2-.2zM122.6 168.2a.42 .42 0 0 0-.4 .3 .42 .42 0 0 0 .3 .5 .24 .24 0 0 0 .2-.3 .24 .24 0 0 0-.3-.2l-.1 .2M170.5 160.2l.2-.2v1.1M171.2 160.1l.1-.1a.65 .65 0 0 1 0 1.1l-.2-.4zM172.2 160h-.3v.5a.31 .31 0 0 1 .4 .3 .31 .31 0 0 1-.4 .2l-.1-.1M189.6 169.1h.5l-.5 1.1h.5M189.7 172.8l.2-.2v1M190.4 172.6h.1a.62 .62 0 0 1 0 1h-.1l-.1-.4zM190.9 169.3l-.4-.2-.1 .2v.1a.47 .47 0 0 1 .4 .7l-.3 .1-.1-.2"/>
<path d="M191.1 169.1v1.1M191.1 169.6h.5M191.5 173.2h-.5l.4-.6v1M191.6 169.1v1.1M121.5 184.9l.2-.2v.9M122.1 184.8l.1-.1a.52 .52 0 0 1 0 .9l-.2-.2zM122.9 184.7h-.3v.4a.24 .24 0 0 1 .3 .2 .24 .24 0 0 1-.3 .2l-.1-.1M208.3 181.9h.5l-.5 1.1h.5M208.4 185.6l.2-.2v1.1M209.1 185.4h.1a.67 .67 0 0 1 0 1.1l-.1-.1-.1-.4zM209.5 182.1a.25 .25 0 0 0-.4-.1 .25 .25 0 0 0 .1 .4l.3 .2v.3l-.2 .1-.3-.1M209.7 185.4h.4l-.2 .4a.3 .3 0 0 1 .3 .4 .3 .3 0 0 1-.5 .2v-.2"/>
<path d="M209.7 181.9v1.1M209.7 182.4h.6M210.3 181.9v1.1M227.1 194.2h.5l-.5 1.1h.5M227.2 197.9l.2-.2v1.1M227.9 197.8l.1-.1a.65 .65 0 0 1 0 1.1l-.2-.5zM228.3 194.4l-.1-.2-.4 .2 .1 .2 .4 .3-.1 .4h-.2l-.2-.2M228.5 197.9a.23 .23 0 0 1 .3-.2 .23 .23 0 0 1 .2 .3l-.5 .8h.5M228.6 194.2v1.1M228.6 194.7h.5M229.1 194.2v1.1M122.1 219.7l.1-.2v.9"/>
<path d="M122.1 201.9l.1-.2v.9M122.6 219.6a.42 .42 0 0 1 .4 .3 .42 .42 0 0 1-.2 .5l-.2-.1-.1-.3zM122.6 201.8l.1-.1a.53 .53 0 0 1 0 .9l-.2-.4zM123.2 219.5h.3l-.2 .4a.24 .24 0 0 1 .2 .3 .24 .24 0 0 1-.4 .1v-.1M123.5 202.3h-.4l.3-.6v.9M244.7 210.9l.2-.2v1.1M245.5 210.7a.65 .65 0 0 1 0 1.1l-.2-.5zM246.1 210.8l.1-.1a.65 .65 0 0 1 0 1.1l-.2-.5zM252.8 213.7h.5l-.5 1.1h.5M253 217.4l.2-.3v1.1M253.7 217.2l.1-.1a.62 .62 0 0 1 0 1.1l-.2-.4zM254 213.8l-.1-.1-.4 .1 .1 .3 .4 .3-.1 .4-.4-.2"/>
<path d="M254.3 213.7v1.1M254.3 214.2h.4M254.4 217.4l.2-.3v1.1M254.7 213.7v1.1M122.7 237.3l.1-.2v.9M123.2 237.2l.1-.1a.53 .53 0 0 1 0 .9l-.2-.4zM123.7 237.3v-.1a.23 .23 0 0 1 .4 0 .23 .23 0 0 1-.1 .4l-.3 .4h.4M122.9 253.8l.2-.2v.8M123.5 253.6h.1a.47 .47 0 0 1 .2 .4 .47 .47 0 0 1-.2 .4l-.2-.3zM124.1 253.8l.1-.2v.8"/>
</g>
<!-- layer: Capa3 -->
<g fill="#f00" stroke="#f00" stroke-width=".19">
<path d="M116.3 166.2l2.3 .5-2.3 .6z"/>
<path d="M116.7 183.1l2.3 .6-2.3 .6z"/>
<path d="M117.1 200.3l2.4 .5-2.4 .6z"/>
<path d="M117.2 217.9l2.3 .6-2.3 .6z"/>
<path d="M117.8 235.6l2.3 .5-2.3 .6z"/>
<path d="M118 252.2l2.3 .5-2.3 .6z"/>
</g>
<!-- layer: Capa1 -->
<g fill="#07edea" stroke="#07edea" stroke-width=".19">
<path d="M88.2 236.4h1.2l-.6 2.3z"/>
<path d="M90.3 236.4h1.2l-.6 2.3z"/>
<path d="M92.4 236.4h1.2l-.6 2.3z"/>
<path d="M94.7 236.4h1.2l-.6 2.3z"/>
<path d="M97 236.3h1.2l-.6 2.3z"/>
<path d="M99.6 236.4h1.1l-.6 2.3z"/>
<path d="M102.2 236.4h1.2l-.6 2.3z"/>
<path d="M104.6 236.4h1.2l-.6 2.4z"/>
</g>
<!-- layer: 0 -->
<g fill="none" stroke="#0ff" stroke-width=".25">
<path d="M88.8 155.5v1.2M88.8 157v1.2M88.8 158.5v1.2M88.8 160v1.2M89.8 154h-1v1.2M90.1 154h1.2M91.6 154h1.2M92 159.9h-1v1.3M92.3 159.9h1.2M93.8 159.9h1.2M94.3 153.9l-1.2 .1M94.6 153.9h1.2"/>
<path d="M95.3 159.9h1.2M96.1 153.9h1.2M96.8 159.9h1.2M97.6 153.9h1.2M98.3 159.9h1.2M99.8 159.9h1.2M100.3 153.9h-1.2M100.7 153.9h1.1M101.3 159.9h1.2M102.1 153.9h1.2M102.8 159.9h1.2M103.7 153.9h1.1"/>
<path d="M104.3 159.9h1.2M105.1 153.9h1.2M105.8 159.9h1.2M106.7 153.9h1.2M107.3 159.9h1.2M108.1 153.9h1.2M108.8 159.9h1.2M109.6 153.9h1.3M110.3 159.9h1.2M111.2 153.9h1.1M111.8 159.9h1.2M113.3 159.9h1.2"/>
<path d="M113.9 153.8l-1.3 .1M114.2 153.8h1.1M114.8 159.9h1.2M115.6 153.8h1.3M116.3 159.9h1.2M117.2 153.8h1.1M117.8 159.9h1.2M119.3 159.9h1.2M119.9 153.8h-1.3M120.2 153.8h1.2M120.8 159.9h1.2M121.7 153.8h1.2"/>
<path d="M122.3 159.9h1.2M123.2 153.8h1.2M123.9 159.9h1.1M124.7 153.8h1.2M125.3 159.9h1.2M126.9 159.9h1.1M127.4 153.7l-1.2 .1M127.7 153.7h1.2M128.3 159.9h1.2M129.2 153.7h1.2M129.9 159.9h1.1M130.7 153.7h1.2"/>
<path d="M131.3 159.9h1.2M132.8 159.9l1.3 .1M133.4 153.7h-1.2M133.7 153.7h1.2M134.4 160h1.1M135.8 160h1.3M136.2 150.4v.7M136.2 151.4v1.2M136.2 152.9v.8h-1M137.4 160h1.1M138.8 160h1.3M140.4 160h1.1"/>
<path d="M141.8 160h1.3M143.4 160h1.2M144.9 160h1.2M146.4 160h1.2M147.9 160h1.2M149.4 160h1.2M153.4 159.4v.6h-1M153.4 157.9v1.2M153.4 150.9v.7M153.4 151.9v1.2M153.4 153.4v1.2M153.4 154.9v1.2"/>
<path d="M153.4 156.4v1.2M88.8 173.5v1.2M88.8 175v1.2M88.8 176.5v1.2M88.8 178v1.2M88.8 179.5v1.2M88.8 172v1.2M88.8 161.5v1.2M88.8 163v1.2M88.8 164.5v1.2M88.8 166v1.2M88.8 167.5v1.2"/>
<path d="M88.8 169v1.2M88.8 170.5v1.2M91 176.5v1.2M91 178v1.2M91 179.5v1.2M91 175v1.2M91 161.5v1.2M91 163v1.2M91 164.5v1.2M91 166v1.2M91 167.5v1.2M91 169v1.2"/>
<path d="M91 170.5v1.2M91 172v1.2M91 173.5v1.2M93.1 173.8v1.1M93.1 175.2v1.2M93.1 176.7v1.2M93.1 178.2v1.2M93.1 179.7v1.2M95.4 179.6v1.2M95.4 178.2v1.1M150.9 160h1.2M171.3 168.8v1.2"/>
<path d="M171.3 170.3v1.2M171.3 171.8v1.2M171.3 173.3v.7M171.3 163.2v.8M171.3 164.3v1.2M171.3 165.7v1.3M171.3 167.3v1.2M190.4 175.7v1.2M190.4 177.2v1.2M88.8 181v1.2M88.8 182.5v1.2M88.8 184v1.2"/>
<path d="M88.8 185.5v1.2M88.8 187v1.2M88.8 188.5v1.2M88.8 190v1.2M88.8 191.5v1.2M88.8 193v1.2M88.8 194.5v1.2M88.8 196v1.2M88.8 197.5v1.2M88.8 199v1.3M91 181v1.2M91 182.5v1.2"/>
<path d="M91 184v1.2M91 185.5v1.2M91 187v1.2M91 188.5v1.2M91 190v1.2M91 191.5v1.2M91 193v1.2M91 194.5v1.2M91 196v1.2M91 197.5v1.2M91 199v1.2M93.1 193.2v1.3"/>
<path d="M93.1 194.7v1.2M93.1 196.2v1.3M93.1 197.8v1.1M93.1 199.2v1.2M93.1 181.2v1.2M93.1 182.7v1.2M93.1 184.2v1.2M93.1 185.7v1.2M93.1 187.2v1.2M93.1 188.7v1.2M93.1 190.2v1.2M93.1 191.7v1.2"/>
<path d="M95.4 181.1v1.2M95.4 182.6v1.2M95.4 184.1v1.2M95.4 185.6v1.2M95.4 187.1v1.2M95.4 188.6v1.2M95.4 190.1v1.2M95.4 191.6v1.2M95.4 193.1v1.2M95.4 194.6v1.2M95.4 196.1v1.2M95.4 197.6v1.2"/>
<path d="M95.4 199.1v1.2M97.6 199.7v1.1M97.6 192.7v.7M97.6 193.6v1.2M97.6 195.1v1.3M97.6 196.7v1.1M97.6 198.1v1.3M209.1 190.2v1.2M209.1 191.7v1.4M209.1 188.6v1.3M88.7 202v1.3M88.7 203.6v1.1"/>
<path d="M88.7 205v1.3M88.7 206.6v1.1M88.7 208v1.3M88.7 209.6v1.1M88.7 211v1.3M88.7 212.6v1.2M88.7 214.1v1.2M88.7 215.6v1.2M88.7 217.1v1.2M88.7 218.6v1.2M88.8 200.5l-.1 1.2M90.9 205v1.2"/>
<path d="M90.9 206.6v1.1M90.9 208v1.2M90.9 209.6v1.1M90.9 211v1.2M90.9 212.6v1.2M90.9 214.1v1.1M90.9 215.5v1.3M90.9 217.1v1.1M90.9 218.5v1.3M91 200.5v1.2M91 202v1.2M91 203.6v1.1"/>
<path d="M93.1 200.8v1.1M93.1 202.2v1.2M93.1 203.8v1.1M93.1 205.2v1.2M93.1 206.8v1.2M93.1 208.3v1.1M93.1 209.8v1.2M93.1 211.3v1.1M93.1 212.8v1.2M93.1 214.3v1.1M93.1 215.7v1.3M93.1 217.3v1.2"/>
<path d="M93.1 218.8v1.2M95.3 208.1v1.3M95.3 209.6v1.2M95.3 211.1v1.3M95.3 212.7v1.1M95.3 214.1v1.3M95.3 215.7v1.1M95.3 217.1v1.3M95.3 218.7v1.2M95.4 206.6l-.1 1.2M95.4 200.6v1.2M95.4 202.1v1.2"/>
<path d="M95.4 203.6v1.2M95.4 205.1v1.2M97.6 201.1v1.3M97.6 202.7v1.1M97.6 204.1v1.3M97.6 205.7v1.2M97.6 207.2v1.2M97.6 208.7v1.2M97.6 210.2v1.2M97.6 211.7v1.2M97.6 213.2v1.2M97.6 214.7v1.2"/>
<path d="M97.6 216.2v1.2M97.6 217.7v1.2M97.6 219.2v1.2M100.1 210.2v.9M100.1 211.4v1.2M100.1 212.9v1.2M100.1 214.4v1.2M100.1 215.9v1.2M100.1 217.4v1.2M100.1 218.9v1.2M227.8 208.2v1.2M227.8 209.7v.9"/>
<path d="M227.8 202.2v1.2M227.8 203.7v1.2M227.8 205.2v1.2M227.8 206.7v1.2M227.9 201.1l-.1 .8M245.3 219.6v1.2M245.3 215.1v1.2M245.3 216.5v1.3M245.3 218.1v1.2M245.4 213.8l-.1 1M88.7 230.6v1.2M88.7 232.1v1.2"/>
<path d="M88.7 233.6v1.2M88.7 235.1v1.2M88.7 229.1v1.2M88.7 220.1v1.2M88.7 221.6v1.2M88.7 223.1v1.2M88.7 224.6v1.2M88.7 226.1v1.2M88.7 227.6v1.2M90.9 235.1v1.3M90.9 233.6v1.2M90.9 220.1v1.1"/>
<path d="M90.9 221.5v1.3M90.9 223.1v1.2M90.9 224.6v1.2M90.9 226.1v1.2M90.9 227.6v1.2M90.9 229.1v1.2M90.9 230.6v1.2M90.9 232.1v1.2M93 221.8v1.2M93 223.3v1.2M93 224.8v1.2M93 226.3v1.2"/>
<path d="M93 227.8v1.2M93 229.3v1.2M93 230.8v1.2M93 232.3v1.2M93 233.8v1.2M93 235.3v1.1M93.1 220.3l-.1 1.2M95.3 235.2v1.1M95.3 220.1v1.3M95.3 221.7v1.2M95.3 223.2v1.2M95.3 224.7v1.2"/>
<path d="M95.3 226.2v1.2M95.3 227.7v1.2M95.3 229.2v1.2M95.3 230.7v1.2M95.3 232.2v1.2M95.3 233.7v1.2M97.6 220.7v1.2M97.6 222.2v1.2M97.6 223.7v1.2M97.6 225.2v1.2M97.6 226.7v1.2M97.6 228.2v1.2"/>
<path d="M97.6 229.7v1.2M97.6 231.2v1.2M97.6 232.7v1.2M97.6 234.2v1.2M97.6 235.7v.7M100.1 220.4v1.2M100.1 221.9v1.3M100.1 223.4v1.2M100.1 224.9v1.3M100.1 226.5v1.1M100.1 227.9v1.3M100.1 229.5v1.1"/>
<path d="M100.1 230.9v1.3M100.1 232.5v1.2M100.1 233.9v1.3M100.1 235.5v.9M102.8 224.6v1.2M102.8 226.1v1.2M102.8 227.6v1.2M102.8 229.1v1.2M102.8 230.6v1.2M102.8 232.1v1.2M102.8 233.6v1.2M102.8 235.1v1.3"/>
<path d="M105.3 228.1v1M105.3 229.4v1.2M105.3 230.9v1.2M105.3 232.4v1.2M105.3 233.9v1.2M105.3 235.4v1M245.3 224.1v.9M245.3 221.1v1.2M245.3 222.6v1.2M254.2 227.6v.9M254.2 223v1.3M254.2 224.6v1.1"/>
<path d="M254.2 226v1.2M254.3 220.2v1M254.3 221.5l-.1 1.2"/>
</g>
<text font-size="5.7" x="229" y="292.5">DIAGRAMAS P&amp;ID</text>
<text font-size="4.9" fill="#00f" x="196.8" y="124.2">6</text>
<text font-size="4.9" fill="#c2ced6" x="93.1" y="246.5">UC</text>
<text font-size="4.9" fill="#f00" x="186.6" y="297.7">By</text>
<text font-size="4.4" x="209.5" y="276.2">NAME</text>
<text font-size="4" fill="#0ff" x="244.1" y="209.5">ZT</text>
<g font-size="4" fill="#f00">
<text x="199.3" y="276.2">DATE</text>
<text x="266" y="289.3">SHEETS</text>
<text x="156.6" y="297.4">No:</text>
</g>
<text font-size="4" x="267.8" y="291.7">02</text>
<g font-size="3.5" fill="#0ff">
<text x="123.5" y="167.6" transform="rotate(-90 123.5 167.6)">ZY</text>
<text x="123.8" y="184.1" transform="rotate(-90 123.8 184.1)">ZY</text>
<text x="121.4" y="201.1">ZY</text>
<text x="121.4" y="218.7">ZY</text>
<text x="122.1" y="236.4">ZY</text>
<text x="122.1" y="252.9">ZY</text>
</g>
<g font-size="3.3">
<text x="143.3" y="141.6">M6</text>
<text x="160.5" y="153.9">M5</text>
<text x="179.6" y="166">M4</text>
<text x="199.2" y="178.4">M3</text>
<text x="217.7" y="191.4">M2</text>
<text x="235.8" y="204.3">M1</text>
</g>
<text font-size="3.3" fill="#c2ced6" x="93.7" y="251.4">100</text>
<g font-size="2.2">
<text x="222.2" y="276.5">PROYECTO:</text>
<text x="226" y="281.7">BRAZO ROBOTICO 6GDL</text>
</g>
<g font-size="2.1">
<text x="35.4" y="267.2">UC 100</text>
<text x="57.6" y="267">PIC 16F1946</text>
<text x="33.8" y="274.2">M1-M6</text>
<text x="33.9" y="270.6">ZY 101-106</text>
<text x="57.3" y="274.2">MOTORES PAP</text>
<text x="57.6" y="270.5">DRIVERS</text>
<text x="33.9" y="277.7">ZT</text>
<text x="33.9" y="281.4">ZSH 101-105</text>
<text x="52.9" y="277.8">ENCODER INCREMENTAL</text>
<text x="53.4" y="281.2">SENSORES INDUCTORES</text>
<text x="33.9" y="284.9">ZSH 106(A)(B)</text>
<text x="55.3" y="284.7">FINAL DE CARRERA</text>
</g>
<g font-size="1.3">
<text x="224.8" y="270.4">SISTEMAS DE CONTROL II - ETN 902</text>
<text x="197.9" y="280.3">13/09/26</text>
<text x="198" y="277.3">13/09/26</text>
<text x="158.5" y="293.5">1</text>
<text x="158.7" y="290.7">2</text>
<text x="162.6" y="290.8">Semestre II/2026</text>
<text x="162.8" y="293.4">Semestre I/2026</text>
<text x="178.2" y="290.7">13/09/26</text>
<text x="178.3" y="293.4">31/03/26</text>
<text x="186.3" y="290.8">DAN</text>
<text x="186.4" y="293.4">BCC</text>
<text x="191.6" y="290">UNIV. CRISTHIAN DANIEL CARI ULURI</text>
<text x="191.6" y="291.6">UNIV. DIEGO JOSUE NINA FERNANDEZ</text>
<text x="192.2" y="296.1">JORGE A. NAVA. A.</text>
</g>
</svg>
